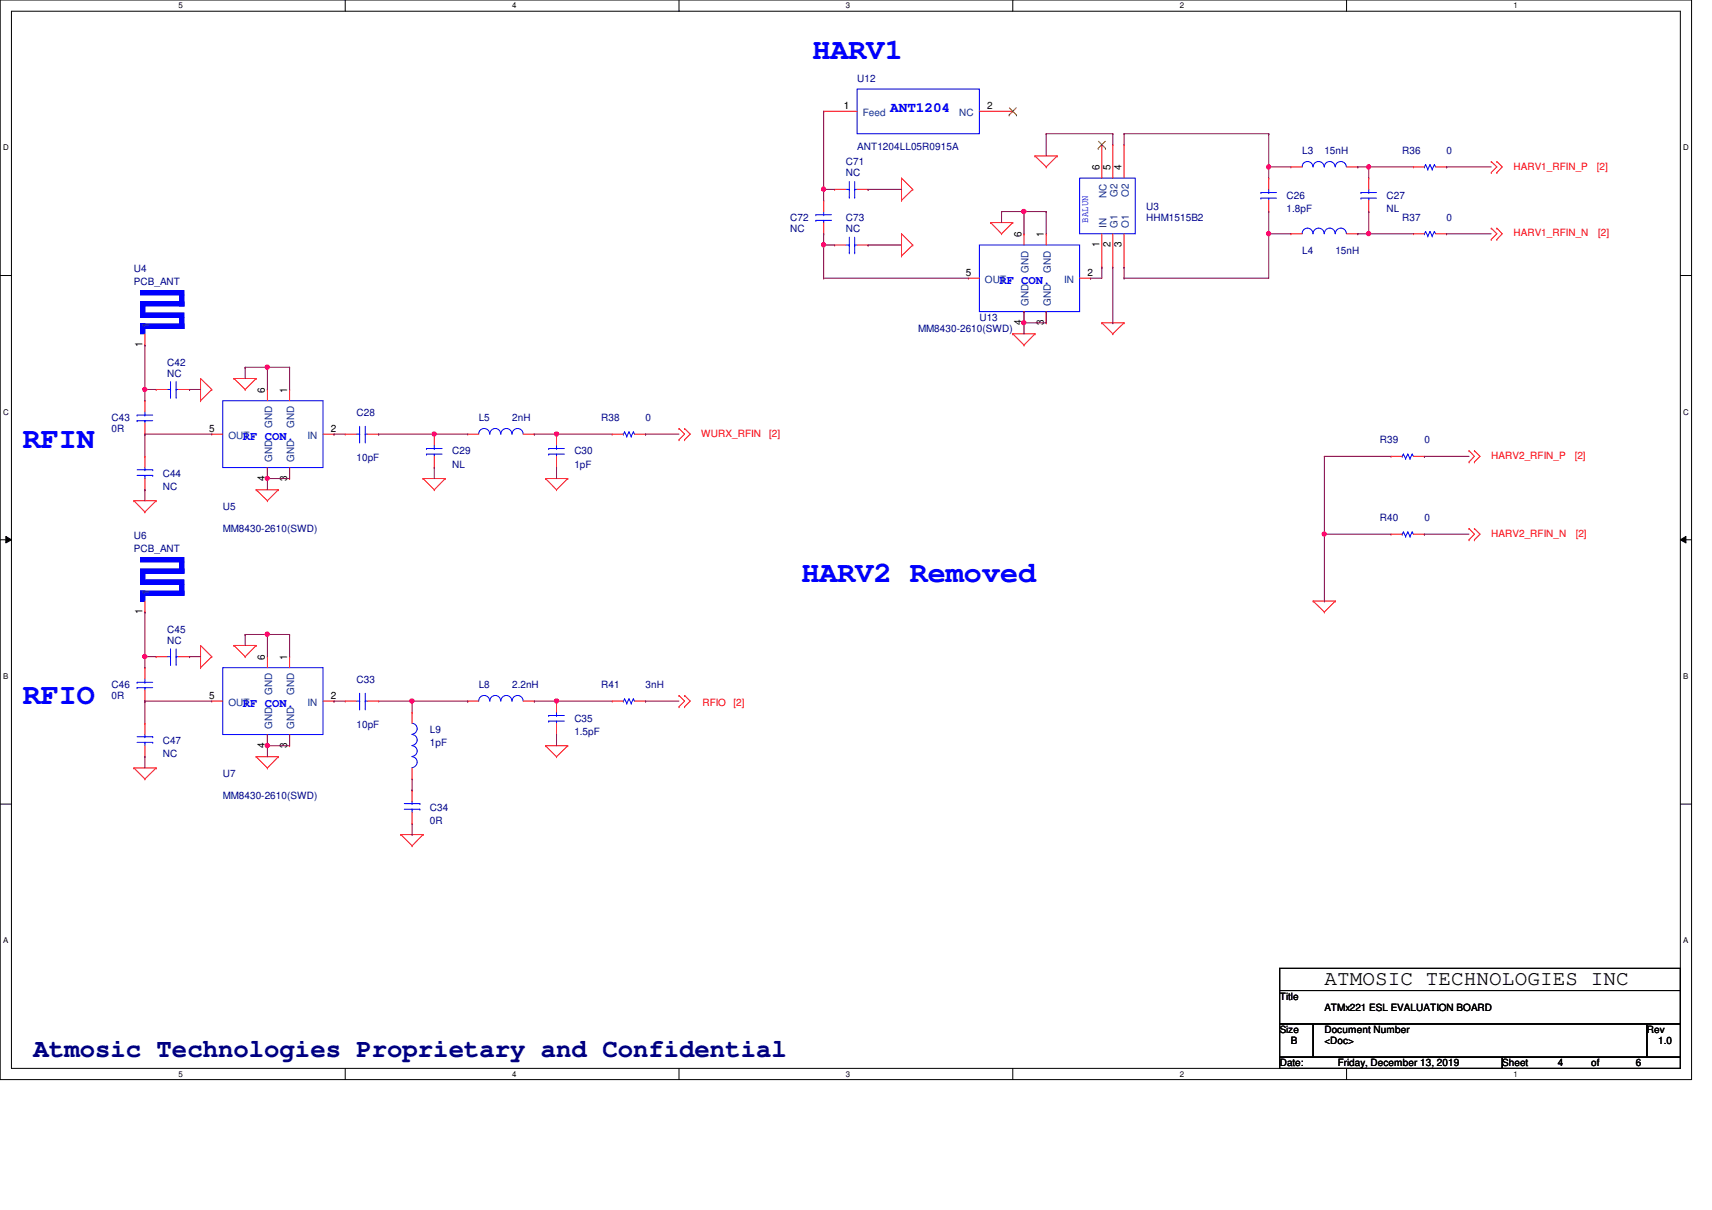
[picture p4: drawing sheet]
<svg xmlns="http://www.w3.org/2000/svg" width="297mm" height="210mm" viewBox="0 0 297 210" stroke-linecap="round" stroke-linejoin="round" font-family="sans-serif">
<path d="M0 0h293.5v187.3h-293.5zM2 1.9h289.5v183.4h-289.5z" fill="none" stroke="#000" stroke-width=".17"/>
<g fill="#fff">
<path d="M30.9 .2h.8v1.5h-.8z"/>
<path d="M30.9 185.5h.8v1.6h-.8z"/>
</g>
<path d="M59.9 0v1.9M59.9 185.3v2" fill="none" stroke="#000" stroke-width=".17"/>
<g fill="#fff">
<path d="M88.9 .2h.7v1.5h-.7z"/>
<path d="M88.9 185.5h.7v1.6h-.7z"/>
</g>
<path d="M117.8 0v1.9M117.8 185.3v2" fill="none" stroke="#000" stroke-width=".17"/>
<g fill="#fff">
<path d="M146.8 .2h.7v1.5h-.7z"/>
<path d="M146.8 185.5h.7v1.6h-.7z"/>
</g>
<path d="M175.7 0v1.9M175.7 185.3v2" fill="none" stroke="#000" stroke-width=".17"/>
<g fill="#fff">
<path d="M204.7 .2h.7v1.5h-.7z"/>
<path d="M204.7 185.5h.7v1.6h-.7z"/>
</g>
<path d="M233.6 0v1.9M233.6 185.3v2" fill="none" stroke="#000" stroke-width=".17"/>
<g fill="#fff">
<path d="M262.6 .2h.8v1.5h-.8z"/>
<path d="M262.6 185.5h.8v1.6h-.8z"/>
<path d="M.5 24.8h1v1.6h-1z"/>
<path d="M292.1 24.8h.9v1.6h-.9z"/>
<path d="M.5 70.7h1v1.5h-1z"/>
<path d="M292.1 70.7h.9v1.5h-.9z"/>
</g>
<path d="M0 47.8h2M291.5 47.8h2" fill="none" stroke="#000" stroke-width=".17"/>
<g fill="#fff">
<path d="M.5 116.5h.9v1.6h-.9z"/>
<path d="M292.1 116.5h.8v1.6h-.8z"/>
</g>
<path d="M0 93.6h2M1 93l1 .6-1 .6zM291.5 93.6l1-.6v1.2zM291.5 93.6h2" fill="none" stroke="#000" stroke-width=".17"/>
<path d="M1 93l1 .6-1 .6zM291.5 93.6l1-.6v1.2z" fill="#000"/>
<g fill="#fff">
<path d="M.5 162.4h.9v1.5h-.9z"/>
<path d="M292.1 162.4h.8v1.5h-.8z"/>
</g>
<path d="M0 139.5h2M291.5 139.5h2M222 168h69.5v3.8h-69.5zM222 171.8h69.5v5.8h-69.5zM222 177.6h5.8v5.8h-5.8zM227.8 177.6h57.9v5.8h-57.9zM285.7 177.6h5.8v5.8h-5.8zM222 183.4h38.6v1.9h-38.6zM260.6 183.4h30.9v1.9h-30.9z" fill="none" stroke="#000" stroke-width=".17"/>
<g fill="none" stroke="#f00" stroke-width=".17">
<path d="M142.9 19.3h.1M142.9 19.3h5.8M169.9 19.3h5.8M175.7 19.3h.1M156.4 30.9h.1M156.4 34.8h.1M156.4 30.9v3.9M156.4 30.9l2 2M158.4 32.9h.1M158.4 32.9l-2 1.9M171.9 38.6h.1M171.9 38.6h3.8"/>
<path d="M171.9 38.6l1.9 2M175.7 38.6h.1M175.7 38.6l-1.9 2M179.6 27.1h.1M179.6 27.1h3.8M179.6 27.1l1.9 1.9M181.5 29h.1M183.4 27.1h.1M183.4 27.1l-1.9 1.9M258.7 29.9h.1M258.7 28h.1M258.7 39.6h.1"/>
<path d="M258.7 28l1 1-1 .9M258.7 39.6l1 1-1 .9M259.7 29.9h.1M259.7 28h.1M259.7 39.6h.1M259.7 28l.9 1-.9 .9M259.7 39.6l.9 1-.9 .9M156.4 40.6h.1M156.4 44.4h.1M156.4 40.6v3.8M156.4 40.6l2 1.9M158.4 42.5h.1"/>
<path d="M158.4 42.5l-2 1.9M173.8 40.6h.1M175.7 57.9h.1M175.7 57.9h3.9M175.7 57.9l2 2M177.7 59.9h.1M179.6 57.9h.1M179.6 57.9l-1.9 2M191.2 56h.1M191.2 56h3.8M191.2 56l1.9 1.9M193.1 57.9h.1"/>
<path d="M195 56h.1M195 56l-1.9 1.9M224 40.6h.1M224 40.6h1.9M233.6 40.6h2M235.6 40.6h.1M245.2 40.6h.1M245.2 40.6h1.9M249.1 40.6h1.9M251 40.6h.1M258.7 41.5h.1M259.7 41.5h.1"/>
<path d="M25.1 79.2h.1M25.1 79.2v1.9M34.8 65.7h.1M34.8 69.5h.1M34.8 65.7v3.8M34.8 65.7l1.9 1.9M36.7 67.6h.1M36.7 67.6l-1.9 1.9M40.6 65.7h.1M40.6 65.7h3.8M40.6 65.7l1.9 1.9M42.5 67.6h.1"/>
<path d="M44.4 65.7h.1M44.4 65.7l-1.9 1.9M75.3 75.3h.1M75.3 75.3v1.9M75.3 79.2v1.9M106.2 75.3h.1M106.2 75.3h2M110.1 75.3h1.9M112 75.3h.1M117.8 76.3h.1M117.8 74.3h.1M117.8 74.3l1 1-1 1"/>
<path d="M118.8 76.3h.1M118.8 74.3h.1M118.8 74.3l1 1-1 1M254.9 78.2h.1M254.9 78.2l.9 1-.9 .9M255.8 78.2h.1M255.8 78.2l1 1-1 .9M23.2 86.9h.1M23.2 86.9h3.9M23.2 86.9l1.9 1.9M25.1 88.8h.1M25.1 85h.1"/>
<path d="M25.1 83v2M27.1 86.9h.1M27.1 86.9l-2 1.9M44.4 85h.1M44.4 85h3.9M44.4 85l2 1.9M46.4 86.9h.1M48.3 85h.1M48.3 85l-1.9 1.9M73.4 83h.1M73.4 83h3.9M73.4 83l1.9 2"/>
<path d="M75.3 85h.1M75.3 81.1h.1M77.3 83h.1M77.3 83l-2 2M94.7 83h.1M94.7 83h3.8M94.7 83l1.9 2M96.6 85h.1M98.5 83h.1M98.5 83l-1.9 2M254.9 80.1h.1M254.9 93.6h.1"/>
<path d="M254.9 91.7h.1M254.9 91.7l.9 1-.9 .9M255.8 80.1h.1M255.8 93.6h.1M255.8 91.7h.1M255.8 91.7l1 1-1 .9M34.8 112h.1M34.8 115.8h.1M34.8 112v3.8M34.8 112l1.9 1.9M36.7 113.9h.1M36.7 113.9l-1.9 1.9"/>
<path d="M40.6 112h.1M40.6 112h3.8M40.6 112l1.9 1.9M42.5 113.9h.1M44.4 112h.1M44.4 112l-1.9 1.9M227.8 104.3h.1M227.8 104.3h3.9M227.8 104.3l2 1.9M229.8 106.2h.1M231.7 104.3h.1M231.7 104.3l-1.9 1.9"/>
<path d="M23.2 133.2h.1M23.2 133.2h3.9M23.2 133.2l1.9 1.9M25.1 135.1h.1M27.1 133.2h.1M27.1 133.2l-2 1.9M44.4 131.3h.1M44.4 131.3h3.9M44.4 131.3l2 1.9M46.4 133.2h.1M48.3 131.3h.1M48.3 131.3l-1.9 1.9"/>
<path d="M94.7 129.4h.1M94.7 129.4h3.8M94.7 129.4l1.9 1.9M96.6 131.3h.1M98.5 129.4h.1M98.5 129.4l-1.9 1.9M117.8 120.6h.1M117.8 122.6h.1M117.8 120.6l1 1-1 1M118.8 120.6h.1M118.8 122.6h.1M118.8 120.6l1 1-1 1"/>
<path d="M69.6 144.8h.1M69.6 144.8h3.8M69.6 144.8l1.9 1.9M71.5 146.7h.1M73.4 144.8h.1M73.4 144.8l-1.9 1.9"/>
</g>
<g fill="none" stroke="#00f" stroke-width=".17">
<path d="M148.7 15.5h21.2v7.7h-21.2zM225.9 40.6a.93 .93 0 0 1 1-1 .93 .93 0 0 1 .9 1M227.8 40.6a.95 .95 0 0 1 1-1 .95 .95 0 0 1 .9 1M229.8 40.6a.93 .93 0 0 1 .9-1 .93 .93 0 0 1 .9 1M231.7 40.6a.95 .95 0 0 1 .9-1 .95 .95 0 0 1 1 1M247.1 40.6h.1M247.4 40.2h.1M247.4 40.2l.3 .7M247.4 40.2l-.3 .4M247.7 40.9h.1M248.1 40.2h.1M248.1 40.2l.4 .7"/>
<path d="M248.1 40.2l-.4 .7M248.5 40.9h.1M248.9 40.2h.1M248.9 40.2l.2 .4M248.9 40.2l-.4 .7M74 77.8h.1M74 78.8h.1M74 77.8h2.7M74 78.8h2.7M75.3 78.8h.1M75.3 77.8h.1M75.3 77.2v.6"/>
<path d="M75.3 78.8v.4M108.2 75.3h.1M108.4 74.9h.1M108.4 74.9l.4 .8M108.4 74.9l-.2 .4M108.8 75.7h.1M109.1 74.9h.1M109.1 74.9l.4 .8M109.1 74.9l-.3 .8M109.5 75.7h.1M109.9 74.9h.1M109.9 74.9l.2 .4"/>
<path d="M109.9 74.9l-.4 .8M23.8 82.5h2.7M23.8 81.5h2.7M25.1 81.5h.1M25.1 82.5h.1M25.1 81.1v.4M25.1 82.5v.5M26.5 82.5h.1M26.5 81.5h.1"/>
</g>
<path d="M175.1 19.9h.1M175.1 18.7l1.3 1.2M176.3 18.7l-1.2 1.2M176.4 19.9h.1" fill="none" stroke="#7f4000" stroke-width=".17"/>
<path d="M24.4 102.5h.7v1.8h-.7z" fill-rule="evenodd" fill="#00f"/>
<path d="M24.4 102.5h.7v1.8h-.7z" fill="none" stroke="#00f" stroke-width=".17"/>
<path d="M24.4 102.5h7.5v.8h-7.5z" fill-rule="evenodd" fill="#00f"/>
<path d="M24.4 102.5h7.5v.8h-7.5z" fill="none" stroke="#00f" stroke-width=".17"/>
<path d="M31.2 101.3h.7v2h-.7z" fill-rule="evenodd" fill="#00f"/>
<path d="M31.2 101.3h.7v2h-.7z" fill="none" stroke="#00f" stroke-width=".17"/>
<path d="M24.4 100.6h7.5v.7h-7.5z" fill-rule="evenodd" fill="#00f"/>
<path d="M24.4 100.6h7.5v.7h-7.5z" fill="none" stroke="#00f" stroke-width=".17"/>
<path d="M24.4 99.4h.7v1.9h-.7z" fill-rule="evenodd" fill="#00f"/>
<path d="M24.4 99.4h.7v1.9h-.7z" fill="none" stroke="#00f" stroke-width=".17"/>
<path d="M24.4 98.7h7.5v.7h-7.5z" fill-rule="evenodd" fill="#00f"/>
<path d="M24.4 98.7h7.5v.7h-7.5z" fill="none" stroke="#00f" stroke-width=".17"/>
<path d="M31.2 97.5h.7v1.9h-.7z" fill-rule="evenodd" fill="#00f"/>
<path d="M31.2 97.5h.7v1.9h-.7z" fill="none" stroke="#00f" stroke-width=".17"/>
<path d="M24.4 96.7h7.5v.8h-7.5z" fill-rule="evenodd" fill="#00f"/>
<g fill="none" stroke="#00f" stroke-width=".17">
<path d="M141.6 37.3h.1M141.6 38.2h.1M141.6 37.3h2.7M141.6 38.2h2.7M142.9 38.2h.1M142.9 37.3h.1M142.9 36.7v.6M142.9 38.2v.4M146.8 32.9h.6M147.4 34.2h.1M147.4 32.9h.1M147.4 31.5v2.7"/>
<path d="M148.3 32.9h.1M148.3 34.2h.1M148.3 32.9h.4M148.3 31.5v2.7M187.3 30.9h9.7v9.7h-9.7zM243.3 79.2h.1M243.5 78.8h.1M243.5 78.8l.4 .7M243.5 78.8l-.2 .4M243.9 79.5h.1M244.3 78.8h.1M244.3 78.8l.3 .7"/>
<path d="M244.3 78.8l-.4 .7M244.6 79.5h.1M245 78.8h.1M245 78.8l.2 .4M245 78.8l-.4 .7M24.4 96.7h7.5v.8h-7.5zM243.3 92.7h.1M243.5 92.3h.1M243.5 92.3l.4 .7M243.5 92.3l-.2 .4M243.9 93h.1M244.3 92.3h.1"/>
<path d="M244.3 92.3l.3 .7M244.3 92.3l-.4 .7M244.6 93h.1M245 92.3h.1M245 92.3l.2 .4M245 92.3l-.4 .7M29 113.9h.6M29.6 115.3h.1M29.6 113.9h.1M29.6 112.6v2.7M30.6 113.9h.1M30.6 115.3h.1"/>
<path d="M30.6 113.9h.3M30.6 112.6v2.7M71.5 125.5a.95 .95 0 0 1 .9 .9 .95 .95 0 0 1-.9 1M71.5 127.4a.95 .95 0 0 1 .9 1 .95 .95 0 0 1-.9 .9M71.5 129.4a.93 .93 0 0 1 .9 .9 .93 .93 0 0 1-.9 .9M71.5 131.3a.95 .95 0 0 1 .9 .9 .95 .95 0 0 1-.9 1M83.1 121.6a.95 .95 0 0 1 .9-1 .95 .95 0 0 1 1 1M85 121.6a.93 .93 0 0 1 .9-1 .93 .93 0 0 1 1 1M86.9 121.6a.95 .95 0 0 1 1-1 .95 .95 0 0 1 .9 1M88.9 121.6a.95 .95 0 0 1 .9-1 .95 .95 0 0 1 1 1M108.2 121.6h.1M108.4 121.2h.1"/>
<path d="M108.4 121.2l.4 .8M108.4 121.2l-.2 .4M108.8 122h.1M109.1 121.2h.1M109.1 121.2l.4 .8M109.1 121.2l-.3 .8M109.5 122h.1M109.9 121.2h.1M109.9 121.2l.2 .4M109.9 121.2l-.4 .8"/>
</g>
<g fill="none" stroke="#f00" stroke-width=".17">
<path d="M142.9 34.8h.1M142.9 34.8v1.9M142.9 38.6v2M144.8 32.9h.1M144.8 32.9h2M148.7 32.9h1.9M150.6 32.9h.1M191.2 25.1h.1M191.2 25.1v5.8M193.1 25.1h.1M193.1 25.1v5.8M195 25.1h.1"/>
<path d="M195 25.1v5.8M142.9 40.6h.1M191.2 46.4h.1M191.2 40.6v5.8M193.1 46.4h.1M193.1 40.6v5.8M195 46.4h.1M195 40.6v5.8M241.3 79.2h.1M241.3 79.2h2M245.2 79.2h1.9M247.1 79.2h.1"/>
<path d="M241.3 92.7h.1M241.3 92.7h2M245.2 92.7h1.9M247.1 92.7h.1M25.1 106.2h.1M25.1 104.3v1.9M27.1 113.9h.1M27.1 113.9h1.9M30.9 113.9h2M32.9 113.9h.1M71.5 123.6h.1M71.5 135.1h.1"/>
<path d="M71.5 123.6v1.9M71.5 133.2v1.9M81.1 121.6h.1M81.1 121.6h2M90.8 121.6h1.9M92.7 121.6h.1M106.2 121.6h.1M106.2 121.6h2M110.1 121.6h1.9M112 121.6h.1"/>
</g>
<path d="M190.5 25.7h.1M190.6 24.5l1.2 1.2M191.8 24.5l-1.3 1.2M191.8 25.7h.1" fill="none" stroke="#7f4000" stroke-width=".17"/>
<path d="M24.4 56.2h.7v1.7h-.7z" fill-rule="evenodd" fill="#00f"/>
<path d="M24.4 56.2h.7v1.7h-.7z" fill="none" stroke="#00f" stroke-width=".17"/>
<path d="M24.4 56.2h7.5v.8h-7.5z" fill-rule="evenodd" fill="#00f"/>
<path d="M24.4 56.2h7.5v.8h-7.5z" fill="none" stroke="#00f" stroke-width=".17"/>
<path d="M31.2 55h.7v2h-.7z" fill-rule="evenodd" fill="#00f"/>
<path d="M31.2 55h.7v2h-.7z" fill="none" stroke="#00f" stroke-width=".17"/>
<path d="M24.4 54.3h7.5v.7h-7.5z" fill-rule="evenodd" fill="#00f"/>
<path d="M24.4 54.3h7.5v.7h-7.5z" fill="none" stroke="#00f" stroke-width=".17"/>
<path d="M24.4 53.1h.7v1.9h-.7z" fill-rule="evenodd" fill="#00f"/>
<path d="M24.4 53.1h.7v1.9h-.7z" fill="none" stroke="#00f" stroke-width=".17"/>
<path d="M24.4 52.3h7.5v.8h-7.5z" fill-rule="evenodd" fill="#00f"/>
<path d="M24.4 52.3h7.5v.8h-7.5z" fill="none" stroke="#00f" stroke-width=".17"/>
<path d="M31.2 51.2h.7v1.9h-.7z" fill-rule="evenodd" fill="#00f"/>
<path d="M31.2 51.2h.7v1.9h-.7z" fill="none" stroke="#00f" stroke-width=".17"/>
<path d="M24.4 50.4h7.5v.8h-7.5z" fill-rule="evenodd" fill="#00f"/>
<g fill="none" stroke="#00f" stroke-width=".17">
<path d="M218.8 33.4h.1M218.8 34.4h.1M218.8 33.4h2.7M218.8 34.4h2.7M220.1 34.4h.1M220.1 33.4h.1M220.1 32.9v.5M220.1 34.4v.4M225.9 29a.93 .93 0 0 1 1-1 .93 .93 0 0 1 .9 1M227.8 29a.95 .95 0 0 1 1-1 .95 .95 0 0 1 .9 1M229.8 29a.93 .93 0 0 1 .9-1 .93 .93 0 0 1 .9 1M231.7 29a.95 .95 0 0 1 .9-1 .95 .95 0 0 1 1 1"/>
<path d="M236.1 33.4h.1M236.1 34.4h.1M236.1 33.4h2.7M236.1 34.4h2.7M237.5 34.4h.1M237.5 33.4h.1M237.5 32.9v.5M237.5 34.4v.4M247.1 29h.1M247.4 28.6h.1M247.4 28.6l.3 .8M247.4 28.6l-.3 .4"/>
<path d="M247.7 29.4h.1M248.1 28.6h.1M248.1 28.6l.4 .8M248.1 28.6l-.4 .8M248.5 29.4h.1M248.9 28.6h.1M248.9 28.6l.2 .4M248.9 28.6l-.4 .8M24.4 50.4h7.5v.8h-7.5zM146.8 42.5h.6M147.4 43.9h.1M147.4 42.5h.1"/>
<path d="M147.4 41.1v2.8M148.3 42.5h.1M148.3 43.9h.1M148.3 42.5h.4M148.3 41.1v2.8M169.9 42.5h17.4v11.6h-17.4zM23.8 72h.1M23.8 73h.1M23.8 72h2.7M23.8 73h2.7M25.1 73h.1M25.1 72h.1"/>
<path d="M25.1 71.5v.5M25.1 73v.4M29 67.6h.6M29.6 68.9h.1M29.6 67.6h.1M29.6 66.2v2.7M30.6 67.6h.1M30.6 68.9h.1M30.6 67.6h.3M30.6 66.2v2.7M38.6 69.5h17.4v11.6h-17.4zM61.8 75.3h.6"/>
<path d="M62.4 76.7h.1M62.4 75.3h.1M62.4 74v2.7M63.4 75.3h.1M63.4 76.7h.1M63.4 75.3h.4M63.4 74v2.7M83.1 75.3a.95 .95 0 0 1 .9-1 .95 .95 0 0 1 1 1M85 75.3a.93 .93 0 0 1 .9-1 .93 .93 0 0 1 1 1M86.9 75.3a.95 .95 0 0 1 1-1 .95 .95 0 0 1 .9 1M88.9 75.3a.95 .95 0 0 1 .9-1 .95 .95 0 0 1 1 1M95.2 77.8h.1"/>
<path d="M95.2 78.8h.1M95.2 77.8h2.7M95.2 78.8h2.7M96.6 78.8h.1M96.6 77.8h.1M96.6 77.2v.6M96.6 78.8v.4M23.8 118.4h.1M23.8 119.3h.1M23.8 118.4h2.7M23.8 119.3h2.7M25.1 119.3h.1"/>
<path d="M25.1 118.4h.1M25.1 117.8v.6M25.1 119.3v.4M38.6 115.8h17.4v11.6h-17.4zM23.8 128.8h2.7M23.8 127.8h2.7M25.1 127.8h.1M25.1 128.8h.1M25.1 127.4v.4M25.1 128.8v.6M26.5 128.8h.1M26.5 127.8h.1"/>
<path d="M61.8 121.6h.6M62.4 123h.1M62.4 121.6h.1M62.4 120.3v2.7M63.4 121.6h.1M63.4 123h.1M63.4 120.3v2.7M63.4 121.6h.4M70.1 139.4h2.8M71.5 139.4h.1M71.5 139v.4M72.9 139.4h.1"/>
<path d="M95.2 124.1h.1M95.2 125.1h.1M95.2 124.1h2.7M95.2 125.1h2.7M96.6 125.1h.1M96.6 124.1h.1M96.6 123.6v.5M96.6 125.1v.4M70.1 140.4h2.8M71.5 140.4h.1M71.5 140.4v.5M72.9 140.4h.1"/>
</g>
<g fill="none" stroke="#f00" stroke-width=".17">
<path d="M220.1 36.7h.1M220.1 30.9h.1M220.1 30.9v2M220.1 34.8v1.9M224 29h.1M224 29h1.9M233.6 29h2M235.6 29h.1M237.5 36.7h.1M237.5 30.9h.1M237.5 30.9v2M237.5 34.8v1.9"/>
<path d="M245.2 29h.1M245.2 29h1.9M249.1 29h1.9M251 29h.1M25.1 59.9h.1M25.1 57.9v2M144.8 42.5h.1M144.8 42.5h2M148.7 42.5h1.9M150.6 42.5h.1M168 48.3h.1M168 48.3h1.9"/>
<path d="M177.7 56h.1M177.7 40.6h.1M177.7 40.6v1.9M177.7 54.1v1.9M181.5 56h.1M181.5 40.6h.1M181.5 40.6v1.9M181.5 54.1v1.9M187.3 48.3h1.9M189.2 48.3h.1M25.1 75.3h.1M25.1 69.5h.1"/>
<path d="M25.1 69.5v2M25.1 73.4v1.9M27.1 67.6h.1M27.1 67.6h1.9M30.9 67.6h2M32.9 67.6h.1M36.7 75.3h.1M36.7 75.3h1.9M46.4 67.6h.1M46.4 67.6v1.9M50.2 67.6h.1M50.2 67.6v1.9"/>
<path d="M56 75.3h2M58 75.3h.1M59.9 75.3h.1M59.9 75.3h1.9M63.8 75.3h1.9M65.7 75.3h.1M81.1 75.3h.1M81.1 75.3h2M90.8 75.3h1.9M92.7 75.3h.1M96.6 75.3h.1M96.6 75.3v1.9"/>
<path d="M96.6 79.2v1.9M46.4 83h.1M46.4 81.1v1.9M50.2 83h.1M50.2 81.1v1.9M96.6 81.1h.1M25.1 115.8h.1M25.1 115.8v2M25.1 119.7v1.9M46.4 113.9h.1M46.4 113.9v1.9M50.2 113.9h.1"/>
<path d="M50.2 113.9v1.9M25.1 121.6h.1M25.1 125.5h.1M25.1 131.3h.1M25.1 125.5v1.9M25.1 129.4v1.9M36.7 121.6h.1M36.7 121.6h1.9M46.4 129.4h.1M46.4 127.4v2M50.2 129.4h.1M50.2 127.4v2"/>
<path d="M56 121.6h2M58 121.6h.1M59.9 121.6h.1M59.9 121.6h1.9M63.8 121.6h1.9M65.7 121.6h.1M71.5 137.1h.1M71.5 137.1v1.9M96.6 127.4h.1M96.6 121.6h.1M96.6 121.6v2M96.6 125.5v1.9"/>
<path d="M71.5 142.9h.1M71.5 140.9v2"/>
</g>
<path d="M65.7 75.3h.1M65.7 75.3h9.6" fill="none" stroke="#7f0040" stroke-width=".17"/>
<circle cx="75.3" cy="75.3" r=".37" fill="#f0f"/>
<circle cx="75.3" cy="75.3" r=".37" fill="none" stroke="#f0f" stroke-width=".17"/>
<path d="M65.7 121.6h5.8M71.5 121.6h.1M92.7 121.6h.1M92.7 121.6h13.5M96.6 121.6h.1" fill="none" stroke="#7f0040" stroke-width=".17"/>
<circle cx="96.6" cy="121.6" r=".37" fill="#f0f"/>
<circle cx="96.6" cy="121.6" r=".37" fill="none" stroke="#f0f" stroke-width=".17"/>
<path d="M75.3 75.3h.1M75.3 75.3h5.8M92.7 75.3h.1M92.7 75.3h13.5M96.6 75.3h.1M96.6 127.4h.1M96.6 127.4v2" fill="none" stroke="#7f0040" stroke-width=".17"/>
<circle cx="96.6" cy="75.3" r=".37" fill="#f0f"/>
<circle cx="96.6" cy="75.3" r=".37" fill="none" stroke="#f0f" stroke-width=".17"/>
<g fill="none" stroke="#7f0040" stroke-width=".17">
<path d="M181.5 23.2h.1M181.5 23.2h11.6M181.5 23.2v3.9M193.1 23.2h.1M193.1 23.2v1.9M195 23.2h25.1M220.1 23.2h.1M220.1 29h.1M220.1 29v1.9M220.1 29h3.9M237.5 29h.1M237.5 29v1.9"/>
<path d="M193.1 56h.1M193.1 46.4v9.6M229.8 79.2v13.5M75.3 81.1h.1M75.3 81.1v1.9M96.6 81.1h.1M96.6 81.1v1.9M229.8 92.7h.1"/>
</g>
<circle cx="220.1" cy="29" r=".38" fill="#f0f"/>
<circle cx="220.1" cy="29" r=".38" fill="none" stroke="#f0f" stroke-width=".17"/>
<path d="M220.1 36.7h.1M220.1 36.7v3.9M235.6 29h.1M235.6 29h1.9M237.5 36.7h.1M237.5 36.7v3.9M220.1 40.6h.1M220.1 40.6h3.9" fill="none" stroke="#7f0040" stroke-width=".17"/>
<circle cx="220.1" cy="40.5" r=".37" fill="#f0f"/>
<circle cx="220.1" cy="40.5" r=".37" fill="none" stroke="#f0f" stroke-width=".17"/>
<path d="M235.6 40.6h.1M235.6 40.6h1.9" fill="none" stroke="#7f0040" stroke-width=".17"/>
<circle cx="237.5" cy="40.5" r=".37" fill="#f0f"/>
<circle cx="237.5" cy="40.5" r=".37" fill="none" stroke="#f0f" stroke-width=".17"/>
<path d="M237.5 29h.1M237.5 29h7.7" fill="none" stroke="#7f0040" stroke-width=".17"/>
<circle cx="237.5" cy="29" r=".38" fill="#f0f"/>
<circle cx="237.5" cy="29" r=".38" fill="none" stroke="#f0f" stroke-width=".17"/>
<g fill="none" stroke="#7f0040" stroke-width=".17">
<path d="M195 23.2h.1M195 23.2v1.9M220.1 23.2h.1M220.1 23.2v5.8M251 29h.1M251 29h7.7M191.2 46.4h.1M191.2 46.4v1.9M195 48.3h.1M195 46.4h.1M195 46.4v1.9M220.1 40.6h.1"/>
<path d="M220.1 40.6v7.7h-25.1M237.5 40.6h.1M237.5 40.6h7.7M251 40.6h.1M251 40.6h7.7M112 75.3h.1M112 75.3h5.8M247.1 79.2h.1M247.1 79.2h7.8M247.1 92.7h.1M247.1 92.7h7.8M71.5 121.6h.1"/>
<path d="M71.5 121.6h9.6M71.5 121.6v2M81.1 121.6h.1M112 121.6h.1M112 121.6h5.8"/>
</g>
<circle cx="71.5" cy="121.6" r=".37" fill="#f0f"/>
<circle cx="71.5" cy="121.6" r=".37" fill="none" stroke="#f0f" stroke-width=".17"/>
<path d="M229.8 79.2h.1M229.8 79.2h11.5M229.8 92.7h.1M229.8 92.7h11.5M229.8 92.7v11.6M229.8 104.3h.1M71.5 137.1h.1M71.5 135.1v2M71.5 144.8h.1M71.5 142.9v1.9" fill="none" stroke="#7f0040" stroke-width=".17"/>
<circle cx="229.8" cy="92.6" r=".37" fill="#f0f"/>
<circle cx="229.8" cy="92.6" r=".37" fill="none" stroke="#f0f" stroke-width=".17"/>
<path d="M25.1 106.2h.1M25.1 106.2v7.7M42.5 110.1h.1M42.5 110.1h7.7M42.5 110.1v1.9M46.4 110.1h.1" fill="none" stroke="#7f0040" stroke-width=".17"/>
<circle cx="46.4" cy="110" r=".38" fill="#f0f"/>
<circle cx="46.4" cy="110" r=".38" fill="none" stroke="#f0f" stroke-width=".17"/>
<path d="M25.1 113.9h.1M25.1 113.9h2M25.1 113.9v1.9M46.4 110.1h.1M46.4 110.1v3.8M50.2 110.1h.1M50.2 110.1v3.8" fill="none" stroke="#7f0040" stroke-width=".17"/>
<circle cx="25.1" cy="113.9" r=".37" fill="#f0f"/>
<circle cx="25.1" cy="113.9" r=".37" fill="none" stroke="#f0f" stroke-width=".17"/>
<path d="M32.9 113.9h.1M32.9 113.9h1.9M25.1 121.6h.1M25.1 121.6v3.9M25.1 121.6h11.6M46.4 127.4h.1M46.4 129.4h.1M46.4 127.4v3.9M50.2 127.4h.1M50.2 127.4v2M58 121.6h.1M58 121.6h1.9" fill="none" stroke="#7f0040" stroke-width=".17"/>
<circle cx="46.4" cy="129.3" r=".38" fill="#f0f"/>
<circle cx="46.4" cy="129.3" r=".38" fill="none" stroke="#f0f" stroke-width=".17"/>
<path d="M25.1 59.9h.1M25.1 59.9v7.7M42.5 63.7h.1M42.5 63.7v2M42.5 63.7h7.7M46.4 63.7h.1M46.4 63.7v3.9M25.1 131.3h.1M25.1 131.3v1.9M46.4 129.4h.1M46.4 129.4h3.8" fill="none" stroke="#7f0040" stroke-width=".17"/>
<circle cx="46.4" cy="63.7" r=".37" fill="#f0f"/>
<circle cx="46.4" cy="63.7" r=".37" fill="none" stroke="#f0f" stroke-width=".17"/>
<path d="M25.1 67.6h.1M25.1 67.6v1.9M25.1 67.6h2M50.2 63.7h.1M50.2 63.7v3.9" fill="none" stroke="#7f0040" stroke-width=".17"/>
<circle cx="25.1" cy="67.6" r=".38" fill="#f0f"/>
<circle cx="25.1" cy="67.6" r=".38" fill="none" stroke="#f0f" stroke-width=".17"/>
<path d="M25.1 75.3h.1M25.1 75.3h11.6M25.1 75.3v3.9M32.9 67.6h.1M32.9 67.6h1.9M58 75.3h.1M58 75.3h1.9M46.4 81.1h.1M46.4 83h.1M46.4 81.1v1.9M50.2 81.1h.1M50.2 81.1v1.9h-3.8" fill="none" stroke="#7f0040" stroke-width=".17"/>
<circle cx="46.4" cy="83" r=".37" fill="#f0f"/>
<circle cx="46.4" cy="83" r=".37" fill="none" stroke="#f0f" stroke-width=".17"/>
<path d="M142.9 19.3h.1M142.9 19.3v13.6M25.1 85h.1M25.1 85v1.9M46.4 83h.1M46.4 83v2" fill="none" stroke="#7f0040" stroke-width=".17"/>
<circle cx="142.9" cy="32.8" r=".38" fill="#f0f"/>
<circle cx="142.9" cy="32.8" r=".38" fill="none" stroke="#f0f" stroke-width=".17"/>
<path d="M142.9 32.9h.1M142.9 32.9v1.9M142.9 32.9h1.9M150.6 32.9h.1M150.6 32.9h5.8M173.8 36.7h.1M173.8 36.7h7.7M173.8 36.7v1.9M177.7 36.7h.1M177.7 36.7v3.9" fill="none" stroke="#7f0040" stroke-width=".17"/>
<circle cx="177.6" cy="36.7" r=".37" fill="#f0f"/>
<circle cx="177.6" cy="36.7" r=".37" fill="none" stroke="#f0f" stroke-width=".17"/>
<path d="M181.5 36.7h.1M181.5 36.7v3.9M142.9 40.6h.1M142.9 42.5h.1M142.9 40.6v1.9M142.9 42.5h1.9" fill="none" stroke="#7f0040" stroke-width=".17"/>
<circle cx="142.9" cy="42.5" r=".38" fill="#f0f"/>
<circle cx="142.9" cy="42.5" r=".38" fill="none" stroke="#f0f" stroke-width=".17"/>
<path d="M142.9 42.5h.1M142.9 48.3h.1M142.9 42.5v5.8M142.9 48.3h25.1M150.6 42.5h.1M150.6 42.5h5.8M177.7 54.1h.1M177.7 54.1v1.9M189.2 48.3h.1M189.2 48.3h2" fill="none" stroke="#7f0040" stroke-width=".17"/>
<circle cx="177.6" cy="56" r=".37" fill="#f0f"/>
<circle cx="177.6" cy="56" r=".37" fill="none" stroke="#f0f" stroke-width=".17"/>
<path d="M177.7 56h.1M177.7 56v1.9M181.5 54.1h.1M181.5 54.1v1.9h-3.8" fill="none" stroke="#7f0040" stroke-width=".17"/>
<circle cx="75.3" cy="75.3" r=".37" fill="#f0f"/>
<circle cx="75.3" cy="75.3" r=".37" fill="none" stroke="#f0f" stroke-width=".17"/>
<circle cx="96.6" cy="121.6" r=".37" fill="#f0f"/>
<circle cx="96.6" cy="121.6" r=".37" fill="none" stroke="#f0f" stroke-width=".17"/>
<circle cx="96.6" cy="75.3" r=".37" fill="#f0f"/>
<circle cx="96.6" cy="75.3" r=".37" fill="none" stroke="#f0f" stroke-width=".17"/>
<circle cx="220.1" cy="29" r=".38" fill="#f0f"/>
<circle cx="220.1" cy="29" r=".38" fill="none" stroke="#f0f" stroke-width=".17"/>
<circle cx="220.1" cy="40.5" r=".37" fill="#f0f"/>
<circle cx="220.1" cy="40.5" r=".37" fill="none" stroke="#f0f" stroke-width=".17"/>
<circle cx="237.5" cy="40.5" r=".37" fill="#f0f"/>
<circle cx="237.5" cy="40.5" r=".37" fill="none" stroke="#f0f" stroke-width=".17"/>
<circle cx="237.5" cy="29" r=".38" fill="#f0f"/>
<circle cx="237.5" cy="29" r=".38" fill="none" stroke="#f0f" stroke-width=".17"/>
<circle cx="71.5" cy="121.6" r=".37" fill="#f0f"/>
<circle cx="71.5" cy="121.6" r=".37" fill="none" stroke="#f0f" stroke-width=".17"/>
<circle cx="229.8" cy="92.6" r=".37" fill="#f0f"/>
<circle cx="229.8" cy="92.6" r=".37" fill="none" stroke="#f0f" stroke-width=".17"/>
<circle cx="46.4" cy="110" r=".38" fill="#f0f"/>
<circle cx="46.4" cy="110" r=".38" fill="none" stroke="#f0f" stroke-width=".17"/>
<circle cx="25.1" cy="113.9" r=".37" fill="#f0f"/>
<circle cx="25.1" cy="113.9" r=".37" fill="none" stroke="#f0f" stroke-width=".17"/>
<circle cx="46.4" cy="129.3" r=".38" fill="#f0f"/>
<circle cx="46.4" cy="129.3" r=".38" fill="none" stroke="#f0f" stroke-width=".17"/>
<circle cx="46.4" cy="63.7" r=".37" fill="#f0f"/>
<circle cx="46.4" cy="63.7" r=".37" fill="none" stroke="#f0f" stroke-width=".17"/>
<circle cx="25.1" cy="67.6" r=".38" fill="#f0f"/>
<circle cx="25.1" cy="67.6" r=".38" fill="none" stroke="#f0f" stroke-width=".17"/>
<circle cx="46.4" cy="83" r=".37" fill="#f0f"/>
<circle cx="46.4" cy="83" r=".37" fill="none" stroke="#f0f" stroke-width=".17"/>
<circle cx="142.9" cy="32.8" r=".38" fill="#f0f"/>
<circle cx="142.9" cy="32.8" r=".38" fill="none" stroke="#f0f" stroke-width=".17"/>
<circle cx="177.6" cy="36.7" r=".37" fill="#f0f"/>
<circle cx="177.6" cy="36.7" r=".37" fill="none" stroke="#f0f" stroke-width=".17"/>
<circle cx="142.9" cy="42.5" r=".38" fill="#f0f"/>
<circle cx="142.9" cy="42.5" r=".38" fill="none" stroke="#f0f" stroke-width=".17"/>
<circle cx="177.6" cy="56" r=".37" fill="#f0f"/>
<circle cx="177.6" cy="56" r=".37" fill="none" stroke="#f0f" stroke-width=".17"/>
<g font-size="5.2" fill="#00f">
<text x="141" y="10.2">HARV1</text>
<text x="3.9" y="77.7">RFIN</text>
<text x="139.1" y="100.9">HARV2 Removed</text>
<text x="3.9" y="122.1">RFIO</text>
</g>
<text font-size="4.6" fill="#00007f" x="5.8" y="183.4">Atmosic Technologies Proprietary and Confidential</text>
<text font-size="3.6" x="229.8" y="170.9">ATMOSIC TECHNOLOGIES INC</text>
<text font-size="2.5" fill="#00f" x="154.5" y="19.5">ANT1204</text>
<g font-size="2.1" fill="#00f">
<text x="173.4" y="49.2">RF CON.</text>
<text x="42.1" y="76.3">RF CON.</text>
<text x="42.1" y="122.6">RF CON.</text>
</g>
<g font-size="1.7" fill="#00007f">
<text x="148.7" y="14.2">U12</text>
<text x="146.8" y="28.7">C71</text>
<text x="148.7" y="26">ANT1204LL05R0915A</text>
<text x="225.9" y="26.7">L3</text>
<text x="229.8" y="26.7">15nH</text>
<text x="243.3" y="26.7">R36</text>
<text x="251" y="26.7">0</text>
<text x="146.8" y="30.6">NC</text>
<text x="223.2" y="34.5">C26</text>
<text x="240.6" y="34.5">C27</text>
<text x="137.1" y="38.3">C72</text>
<text x="137.1" y="40.2">NC</text>
<text x="146.8" y="38.3">C73</text>
<text x="146.8" y="40.2">NC</text>
<text x="198.9" y="36.4">U3</text>
<text x="198.9" y="38.3">HHM1515B2</text>
<text x="223.2" y="36.7">1.8pF</text>
<text x="240.6" y="36.7">NL</text>
<text x="243.3" y="38.3">R37</text>
<text x="251" y="38.3">0</text>
<text x="23.2" y="47.2">U4</text>
<text x="225.9" y="44.1">L4</text>
<text x="231.7" y="44.1">15nH</text>
<text x="23.2" y="49.5">PCB_ANT</text>
<text x="159.3" y="57.6">MM8430-2610(SWD)</text>
<text x="169.9" y="55.7">U13</text>
<text x="29" y="63.4">C42</text>
<text x="29" y="65.3">NC</text>
<text x="19.3" y="73.1">C43</text>
<text x="19.3" y="75">0R</text>
<text x="61.8" y="72.1">C28</text>
<text x="83.1" y="73.1">L5</text>
<text x="88.9" y="73.1">2nH</text>
<text x="104.3" y="73.1">R38</text>
<text x="112" y="73.1">0</text>
<text x="239.4" y="76.9">R39</text>
<text x="247.1" y="76.9">0</text>
<text x="28.2" y="82.7">C44</text>
<text x="61.8" y="80">10pF</text>
<text x="78.4" y="78.8">C29</text>
<text x="78.4" y="81.2">NL</text>
<text x="99.6" y="78.8">C30</text>
<text x="99.6" y="81.2">1pF</text>
<text x="28.2" y="85">NC</text>
<text x="38.6" y="88.5">U5</text>
<text x="23.2" y="93.5">U6</text>
<text x="23.2" y="95.8">PCB_ANT</text>
<text x="38.6" y="92.4">MM8430-2610(SWD)</text>
<text x="239.4" y="90.4">R40</text>
<text x="247.1" y="90.4">0</text>
<text x="29" y="109.7">C45</text>
<text x="29" y="111.7">NC</text>
<text x="19.3" y="119.4">C46</text>
<text x="61.8" y="118.4">C33</text>
<text x="83.1" y="119.4">L8</text>
<text x="88.9" y="119.4">2.2nH</text>
<text x="104.3" y="119.4">R41</text>
<text x="112" y="119.4">3nH</text>
<text x="19.3" y="121.3">0R</text>
<text x="99.6" y="125.2">C35</text>
<text x="28.2" y="129">C47</text>
<text x="28.2" y="131.4">NC</text>
<text x="61.8" y="126.3">10pF</text>
<text x="74.6" y="127.1">L9</text>
<text x="74.6" y="129.4">1pF</text>
<text x="99.6" y="127.5">1.5pF</text>
<text x="38.6" y="134.8">U7</text>
<text x="38.6" y="138.7">MM8430-2610(SWD)</text>
<text x="74.6" y="140.6">C34</text>
<text x="74.6" y="142.9">0R</text>
</g>
<g font-size="1.7">
<text x="146.4" y="18.9">1</text>
<text x="171.3" y="18.9">2</text>
<text x="190.8" y="29.5" transform="rotate(-90 190.8 29.5)">6</text>
<text x="192.7" y="29.5" transform="rotate(-90 192.7 29.5)">5</text>
<text x="194.6" y="29.5" transform="rotate(-90 194.6 29.5)">4</text>
<text x="177.2" y="41.1" transform="rotate(-90 177.2 41.1)">6</text>
<text x="181.1" y="41.1" transform="rotate(-90 181.1 41.1)">1</text>
<text x="167.6" y="47.8">5</text>
<text x="188.7" y="47.8">2</text>
<text x="190.8" y="42.9" transform="rotate(-90 190.8 42.9)">1</text>
<text x="192.7" y="42.9" transform="rotate(-90 192.7 42.9)">2</text>
<text x="194.6" y="42.9" transform="rotate(-90 194.6 42.9)">3</text>
<text x="177.2" y="56.4" transform="rotate(-90 177.2 56.4)">4</text>
<text x="181.1" y="56.4" transform="rotate(-90 181.1 56.4)">3</text>
<text x="24.7" y="60.2" transform="rotate(-90 24.7 60.2)">1</text>
<text x="46" y="68.2" transform="rotate(-90 46 68.2)">6</text>
<text x="49.8" y="68.2" transform="rotate(-90 49.8 68.2)">1</text>
<text x="36.3" y="74.9">5</text>
<text x="57.4" y="74.9">2</text>
<text x="46" y="83.4" transform="rotate(-90 46 83.4)">4</text>
<text x="49.8" y="83.4" transform="rotate(-90 49.8 83.4)">3</text>
<text x="24.7" y="106.6" transform="rotate(-90 24.7 106.6)">1</text>
<text x="46" y="114.5" transform="rotate(-90 46 114.5)">6</text>
<text x="49.8" y="114.5" transform="rotate(-90 49.8 114.5)">1</text>
<text x="36.3" y="121.2">5</text>
<text x="57.4" y="121.2">2</text>
<text x="46" y="129.8" transform="rotate(-90 46 129.8)">4</text>
<text x="49.8" y="129.8" transform="rotate(-90 49.8 129.8)">3</text>
<text x="222" y="173.4">Title</text>
<text x="222" y="179.2">Size</text>
<text x="229.8" y="179.2">Document Number</text>
<text x="229.8" y="175.3">ATMx221 ESL EVALUATION BOARD</text>
<text x="285.7" y="179.2">Rev</text>
<text x="222" y="185">Date:</text>
<text x="224" y="181.1">B</text>
<text x="229.8" y="181.1">&lt;Doc&gt;</text>
<text x="232.1" y="185">Friday, December 13, 2019</text>
<text x="260.6" y="185">Sheet</text>
<text x="270.3" y="185">4</text>
<text x="276.1" y="185">of</text>
<text x="283.8" y="185">6</text>
<text x="287.7" y="181.1">1.0</text>
</g>
<g font-size="1.7" fill="#00407f">
<text x="149.7" y="20.1">Feed</text>
<text x="166.4" y="20.1">NC</text>
<text x="192" y="34.3" transform="rotate(-90 192 34.3)">NC</text>
<text x="193.9" y="34.2" transform="rotate(-90 193.9 34.2)">G2</text>
<text x="195.8" y="34.2" transform="rotate(-90 195.8 34.2)">O2</text>
<text x="192" y="39.6" transform="rotate(-90 192 39.6)">IN</text>
<text x="193.9" y="39.6" transform="rotate(-90 193.9 39.6)">G1</text>
<text x="195.8" y="39.6" transform="rotate(-90 195.8 39.6)">O1</text>
<text x="178.5" y="47.3" transform="rotate(-90 178.5 47.3)">GND</text>
<text x="182.3" y="47.3" transform="rotate(-90 182.3 47.3)">GND</text>
<text x="170.9" y="49.1">OUT</text>
<text x="178.5" y="53.1" transform="rotate(-90 178.5 53.1)">GND</text>
<text x="182.3" y="53.1" transform="rotate(-90 182.3 53.1)">GND</text>
<text x="184.7" y="49.1">IN</text>
<text x="25.9" y="56.9" transform="rotate(-90 25.9 56.9)">1</text>
<text x="39.6" y="76.1">OUT</text>
<text x="47.2" y="74.3" transform="rotate(-90 47.2 74.3)">GND</text>
<text x="51.1" y="74.3" transform="rotate(-90 51.1 74.3)">GND</text>
<text x="53.4" y="76.1">IN</text>
<text x="47.2" y="80.1" transform="rotate(-90 47.2 80.1)">GND</text>
<text x="51.1" y="80.1" transform="rotate(-90 51.1 80.1)">GND</text>
<text x="25.9" y="103.3" transform="rotate(-90 25.9 103.3)">1</text>
<text x="39.6" y="122.4">OUT</text>
<text x="47.2" y="120.6" transform="rotate(-90 47.2 120.6)">GND</text>
<text x="51.1" y="120.6" transform="rotate(-90 51.1 120.6)">GND</text>
<text x="53.4" y="122.4">IN</text>
<text x="47.2" y="126.4" transform="rotate(-90 47.2 126.4)">GND</text>
<text x="51.1" y="126.4" transform="rotate(-90 51.1 126.4)">GND</text>
</g>
<g font-size="1.7" fill="#f00">
<text x="262.6" y="29.4">HARV1_RFIN_P</text>
<text x="277.1" y="29.4">[2]</text>
<text x="262.6" y="41">HARV1_RFIN_N</text>
<text x="277.3" y="41">[2]</text>
<text x="121.7" y="75.7">WURX_RFIN</text>
<text x="133.4" y="75.7">[2]</text>
<text x="258.7" y="79.6">HARV2_RFIN_P</text>
<text x="273.2" y="79.6">[2]</text>
<text x="258.7" y="93.1">HARV2_RFIN_N</text>
<text x="273.4" y="93.1">[2]</text>
<text x="121.9" y="122.5">RFIO</text>
<text x="127.3" y="122.5">[2]</text>
</g>
<text font-size="1.7" fill="#00f" x="188.8" y="38.6" transform="rotate(-90 188.8 38.6)">BALUN</text>
<g font-size="1.4">
<text x="30.9" y="1.4">5</text>
<text x="88.9" y="1.4">4</text>
<text x="146.8" y="1.4">3</text>
<text x="204.7" y="1.4">2</text>
<text x="262.6" y="1.4">1</text>
<text x=".5" y="26.1">D</text>
<text x="292.1" y="26.1">D</text>
<text x=".5" y="71.9">C</text>
<text x="292.1" y="71.9">C</text>
<text x=".5" y="117.8">B</text>
<text x="292.1" y="117.8">B</text>
<text x=".5" y="163.6">A</text>
<text x="292.1" y="163.6">A</text>
<text x="30.9" y="186.8">5</text>
<text x="88.9" y="186.8">4</text>
<text x="146.8" y="186.8">3</text>
<text x="204.7" y="186.8">2</text>
<text x="262.6" y="186.8">1</text>
</g>
</svg>
